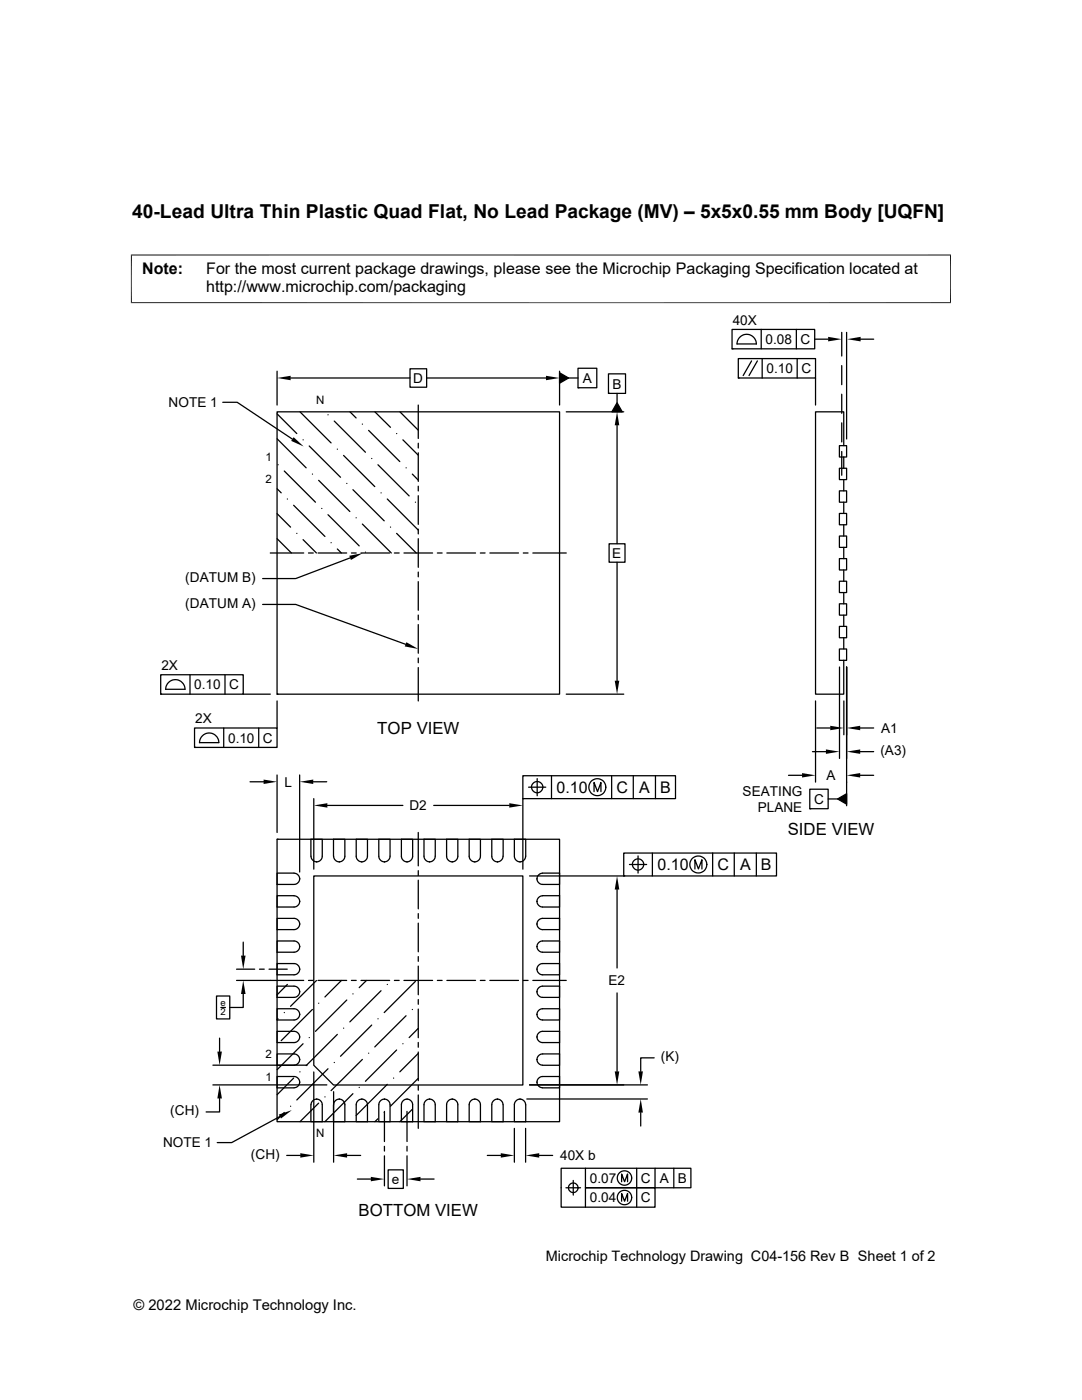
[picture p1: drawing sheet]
<svg xmlns="http://www.w3.org/2000/svg" width="216mm" height="279mm" viewBox="0 0 216 279" stroke-linecap="round" stroke-linejoin="round" font-family="sans-serif">
<g fill="none" stroke="#000" stroke-width=".25">
<path d="M55.3 74.1v6.7M58 75.4h23.8M81.8 73.6h3.3v3.7h-3.3zM85.1 75.4h23.8M111.7 74.4l1.8 1-1.8 1.1zM111.7 74.1v6.7M113.5 75.4h1.8M115.3 73.5h3.8v3.9h-3.8zM115.3 77.4h.1M121.4 74.6h3.4v3.9h-3.4zM121.4 78.5h.1M123.1 78.5v1.9"/>
<path d="M146.1 65.7h16.5v3.9h-16.5zM146.1 69.6h.1M147.3 71.6h15.4v3.8h-15.4zM147.3 75.4h.1M150 72l-1.7 3M150.9 68.6a1.93 1.93 0 0 0-1.9-1.9 1.93 1.93 0 0 0-1.9 1.9h3.8M151.1 72l-1.6 3M151.9 65.7v3.9M152.1 71.6v3.8M158.9 65.7v3.9M159.1 71.6v3.8M162.6 67.7h2.6"/>
<path d="M162.7 75.4v5.4M168 66.3v4.8M168 73v3.8M168 78.7v3.8M168.9 66.3v21.3M171.6 67.7h2.7M44.4 80.3h2.9l11 7.3M55.3 82.2h56.4v56.3h-56.4zM55.3 97.5l.8 .9M55.3 87.6l5.8 5.8M55.3 82.6l3.9 3.9M55.5 92.8h.1"/>
<path d="M56.7 94l6.2 6.2M57.3 99.6h.1M59.9 82.2l6.2 6.2M60.5 87.8h.1M61.7 89l6.2 6.2M62.3 94.6h.1M63.6 95.9l6.2 6.2M65.4 82.8h.1M66.7 84l6.2 6.3M67.3 89.6h.1M68.6 90.9l6.2 6.2M69.2 96.5h.1"/>
<path d="M69.8 82.2l1.3 1.2M70.4 97.7l6.3 6.2M72.3 84.6h.1M73.6 85.9l6.2 6.2M74.2 91.5h.1M74.8 82.2l3.1 3.1M75.4 92.8l6.2 6.2M76 98.4h.1M77.3 99.6l6.2 6.2M79.1 86.5h.1M79.8 82.2l3.7 3.7M80.4 87.8l3.1 3"/>
<path d="M81 93.4h.1M82.3 94.6l1.2 1.2M83.5 80.8v6.7M83.5 88.5v.9M83.5 90.4v5.7M83.5 97v1M83.5 98.9v5.7M113 82.2h11.5M123.1 80.4l1.1 1.8h-2.1zM123.1 84.9v23.6M167.5 98h1.4v2.2h-1.4zM167.5 93.5h1.4v2.2h-1.4z"/>
<path d="M167.5 88.9h1.4v2.3h-1.4zM168 84.4v3.8M168 90.1v4.7M168.4 88.9v-6.7h-5.7v56.3h5.7v-6.7M168.4 91.2v2.3M168.4 95.7v2.3M53.9 110.4h6.7M55.3 107.5l2.8 2.9M55.3 102.5l2.7 2.7M58.6 100.8l6.2 6.3M59.2 106.4h.1M60.5 107.7l2.6 2.7"/>
<path d="M61.6 110.4h.9M63.5 110.4h5.7M64.2 101.5h.1M65.4 102.7l6.3 6.2M66.1 108.3h.1M67.3 109.6l.8 .8M69.9 111.3l-10.9 4.2h-6.6M70.1 110.4h1M71.1 103.3h.1M72 110.4h5.7M72.3 104.6l5.8 5.8M72.9 110.2h.1"/>
<path d="M77.9 105.2h.1M78.7 110.4h1M79.1 106.4l4 4M80.6 110.4h5.7M82.9 100.2h.1M83.5 105.6v1M83.5 107.5v5.7M83.5 114.2v.9M83.5 116.1v5.7M87.3 110.4h.9M89.2 110.4h5.7M95.8 110.4h1"/>
<path d="M97.7 110.4h5.8M104.4 110.4h1M106.3 110.4h6.7M121.5 108.5h3.2v3.7h-3.2zM123.1 112.2v23.6M167.5 116h1.4v2.3h-1.4zM167.5 111.5h1.4v2.2h-1.4zM167.5 107h1.4v2.2h-1.4zM167.5 102.5h1.4v2.2h-1.4zM168.4 100.2v2.3M168.4 104.7v2.3M168.4 109.2v2.3"/>
<path d="M168.4 113.7v2.3M168.4 118.3v2.2M32.1 134.7h16.4v3.8h-16.4zM32.1 138.5h.1M33 137.6h3.9a1.93 1.93 0 0 0-1.9-2 1.93 1.93 0 0 0-1.9 2M37.9 134.7v3.8M44.9 134.7v3.8M48.5 138.5h5.4M52.4 120.6h6.6l21.9 8M55.3 138.5h.1M55.3 139.9v5.4M83.5 122.7v1"/>
<path d="M83.5 124.7v5.7M83.5 131.3v1M83.5 133.2v6.7M113 138.5h11.5M162.7 139.9v16.2M167.5 129.5h1.4v2.3h-1.4zM167.5 125h1.4v2.3h-1.4zM167.5 120.5h1.4v2.3h-1.4zM167.5 133.1v18.3M168.4 122.8v2.2M168.4 127.3v2.2M168.4 139.9v6.7"/>
<path d="M168.9 133.1v27.7M38.8 145.3h16.5v3.9h-16.5zM38.8 149.2h.1M40.4 146.9a1.91 1.91 0 0 1 2.1-.5 1.91 1.91 0 0 1 1.2 1.8h-3.9l.1-.6zM44.6 145.3v3.9M49.9 156h2.7M51.6 145.3v3.9M55.3 154.7v11.4M59.8 154.7v19.3M62.5 156h2.7M62.6 159.4v14.1M104.3 154.8h30.5v4.6h-30.5z"/>
<path d="M104.3 159.4h.1M104.3 159.4v14.1M105.5 157.1h3.4M107.2 155.4v3.4M108.3 157.1a1.13 1.13 0 0 1-1.6 1 1.13 1.13 0 0 1-.3-1.9 1.13 1.13 0 0 1 1.8 .5l.1 .4M110 154.8v4.6M118.5 158v-1.8l.7 1.8 .7-1.8v1.8M122 154.8v4.6M126.4 154.8v4.6M130.8 154.8v4.6M157.3 154.7h2.7M161.6 157.5h3.6v3.9h-3.6z"/>
<path d="M162.1 150h2.7M163 145.3h2.7M165.2 159.4h1.9M167.1 159.4l1.8-1v2.1zM171.6 150h2.7M171.6 145.3h2.7M171.6 154.7h2.7M55.3 174.2h3.4a1.13 1.13 0 0 1 1.1 1.2 1.13 1.13 0 0 1-1.1 1.1h-3.4zM55.3 167.5h56.4v56.4h-56.4zM55.3 167.5h.1M58.7 178.8a1.16 1.16 0 0 1 1.1 1.1M58.7 178.8h-3.4v2.2h3.4a1.16 1.16 0 0 0 1.1-1.1"/>
<path d="M59.8 179.9h.1M59.8 175.4h.1M62 167.5h2.3v3.4a1.12 1.12 0 0 1-1.1 1.1 1.12 1.12 0 0 1-1.1-1.1zM62.6 174.8h41.7v41.7h-37.8l-3.9-3.9zM63.2 172h.1M65.3 160.7h15.1M66.5 167.5h2.3v3.4a1.12 1.12 0 0 1-1.1 1.1 1.12 1.12 0 0 1-1.1-1.1zM67.7 172h.1M71.1 167.5h2.2v3.4a1.12 1.12 0 0 1-1.1 1.1 1.12 1.12 0 0 1-1.1-1.1zM72.2 172h.1M75.6 167.5h2.2v3.4a1.12 1.12 0 0 1-1.1 1.1 1.12 1.12 0 0 1-1.1-1.1zM76.7 172h.1"/>
<path d="M80.1 167.5h2.2v3.4a1.12 1.12 0 0 1-1.1 1.1 1.12 1.12 0 0 1-1.1-1.1zM81.2 172h.1M83.5 166.1v6.7M83.5 173.8v.9M83.5 175.7v5.7M84.6 167.5h2.2v3.4a1.12 1.12 0 0 1-1.1 1.1 1.12 1.12 0 0 1-1.1-1.1zM85.7 172h.1M86.6 160.7h15M89.1 167.5h2.3v3.4a1.12 1.12 0 0 1-1.2 1.1 1.12 1.12 0 0 1-1.1-1.1zM90.2 172h.1M93.6 167.5h2.3v3.4a1.12 1.12 0 0 1-1.2 1.1 1.12 1.12 0 0 1-1.1-1.1zM94.7 172h.1"/>
<path d="M99.3 172h.1M100.4 170.9a1.16 1.16 0 0 1-1.1 1.1M100.4 170.9v-3.4h-2.3v3.4a1.16 1.16 0 0 0 1.2 1.1M103.8 172h.1M104.9 170.9a1.16 1.16 0 0 1-1.1 1.1M104.9 170.9v-3.4h-2.3v3.4a1.16 1.16 0 0 0 1.2 1.1M105.7 174.8h18.8M107.1 179.9h.1M107.1 175.4h.1M107.5 174.6l.8-.3 3.4-.1v2.3h-3.4a1.11 1.11 0 0 1-1.1-.7 1.11 1.11 0 0 1 .3-1.2zM108.3 178.8a1.16 1.16 0 0 0-1.2 1.1M108.3 178.8h3.4v2.2h-3.4a1.16 1.16 0 0 1-1.2-1.1"/>
<path d="M123.1 177.5v15.7M124.5 170.2h30.4v4.6h-30.4zM124.5 174.8h.1M125.6 172.5h3.4M126.2 172.5a1.14 1.14 0 0 1 1.5-1.1 1.14 1.14 0 0 1 .5 1.8 1.14 1.14 0 0 1-1.9-.2l-.1-.5M127.3 170.8v3.4M130.2 170.2v4.6M138.7 173.4v-1.8l.7 1.8 .7-1.8v1.8M142.2 170.2v4.6M146.5 170.2v4.6M150.9 170.2v4.6M161.6 161.4h.1"/>
<path d="M43.2 198.8h2.6v4.5h-2.6zM47.2 193.4h3.6M47.2 195.7h13.4M48.5 198.4v2.7h-2.7M48.5 188v2.7M51.8 193.4h.9M53.7 193.4h3.6M55.3 183.3h3.4a1.12 1.12 0 0 1 1.1 1.1 1.12 1.12 0 0 1-1.1 1.1h-3.4zM55.3 187.8h3.4a1.12 1.12 0 0 1 1.1 1.1 1.12 1.12 0 0 1-1.1 1.1h-3.4zM55.3 192.3h3.4a1.12 1.12 0 0 1 1.1 1.1 1.12 1.12 0 0 1-1.1 1.1h-3.4zM55.3 196.8h3.4a1.12 1.12 0 0 1 1.1 1.1 1.12 1.12 0 0 1-1.1 1.2h-3.4zM57.3 196.5l-2 2"/>
<path d="M59.8 197.9h.1M59.8 193.4h.1M59.8 188.9h.1M59.8 184.4h.1M61.6 195.7h.9M63.1 195.7l-5.1 5.1M63.5 195.7h5.7M68.1 195.7l-3.3 3.3M69.2 199.6l-6.3 6.2M70.1 195.7h1M70.4 198.4h.1M72 195.7h5.7"/>
<path d="M73.1 195.7l-1.4 1.4M76 197.7l-6.2 6.2M77.3 196.5h.1M78.7 195.7h1M80.6 195.7h5.7M82.9 195.9l-6.2 6.2M83.5 182.3v1M83.5 184.2v5.7M83.5 190.9v1M83.5 192.8v5.7M83.5 199.5v.9M87.3 195.7h.9"/>
<path d="M89.2 195.7h5.7M95.8 195.7h1M97.7 195.7h5.8M104.4 195.7h1M106.3 195.7h6.7M107.1 197.9h.1M107.1 193.4h.1M107.1 188.9h.1M107.1 184.4h.1M107.5 197.1l.8-.3h3.4v2.3h-3.4a1.11 1.11 0 0 1-1.1-.7 1.11 1.11 0 0 1 .3-1.3zM107.5 192.6l.8-.3h3.4v2.2h-3.4a1.11 1.11 0 0 1-1.1-.6 1.11 1.11 0 0 1 .3-1.3zM107.5 188.1l.8-.3h3.4v2.2h-3.4a1.11 1.11 0 0 1-1.1-.7 1.11 1.11 0 0 1 .3-1.2z"/>
<path d="M107.5 183.6l.8-.3h3.4v2.2h-3.4a1.11 1.11 0 0 1-1.1-.7 1.11 1.11 0 0 1 .3-1.2zM123.1 198.2v15.6M42.5 212.6h18.8M42.5 216.5h22.7M43.8 219.2v2.7h-2.7M43.8 207.2v2.7M44.1 201.1h.9M55.3 201.3h3.4a1.12 1.12 0 0 1 1.1 1.1 1.12 1.12 0 0 1-1.1 1.2h-3.4zM55.3 205.8h3.4a1.12 1.12 0 0 1 1.1 1.1 1.12 1.12 0 0 1-1.1 1.2h-3.4zM55.3 214.8h3.4a1.12 1.12 0 0 1 1.1 1.2 1.12 1.12 0 0 1-1.1 1.1h-3.4zM55.5 203.3l-.2 .2M56.7 202.1h.1"/>
<path d="M58.6 215.2l-3.3 3.3M59.8 211.5a1.16 1.16 0 0 0-1.1-1.2h-3.4v2.3h3.4M59.8 216h.1M59.8 211.5h.1M59.8 206.9h.1M59.8 202.4h.1M59.8 211.5a1.16 1.16 0 0 1-1.1 1.1M59.8 213.9h.1M60.5 208.3l-5.2 5.2M61.7 207.1h.1M62.3 201.5l-6.2 6.2M62.4 219.7a1.11 1.11 0 0 1 1.2-.3 1.11 1.11 0 0 1 .7 1.1v3.4h-2.3v-3.4z"/>
<path d="M62.6 213.9v18M63.2 219.4h.1M63.6 200.2h.1M64.8 218.9h.1M65.4 213.3l-6.2 6.2M66.6 217.9v14M66.7 212h.1M66.9 219.7a1.11 1.11 0 0 1 1.2-.3 1.11 1.11 0 0 1 .7 1.1v3.4h-2.3v-3.4zM67.3 206.4l-6.2 6.3M67.7 219.4h.1M68.6 205.2h.1M70.4 218.3l-5.6 5.6"/>
<path d="M71.4 219.7a1.11 1.11 0 0 1 1.2-.3 1.11 1.11 0 0 1 .7 1.1v3.4h-2.2v-3.4zM71.7 217h.1M72.2 219.4h.1M72.3 211.4l-6.2 6.3M73.6 210.2h.1M74.2 204.6l-6.3 6.2M75.4 203.3h.1M75.9 219.7a1.11 1.11 0 0 1 1.2-.3 1.11 1.11 0 0 1 .7 1.1v3.4h-2.2v-3.4zM76.7 219.4h.1M77.3 216.4l-6.2 6.2M78.5 215.2h.1M79.1 209.6l-6.2 6.2"/>
<path d="M80.4 208.3h.1M80.4 219.7a1.11 1.11 0 0 1 1.2-.3 1.11 1.11 0 0 1 .7 1.1v3.4h-2.2v-3.4zM81 202.7l-6.2 6.2M81.2 219.4h.1M82.3 201.5h.1M83.5 215.2l-5.6 5.6M83.5 205.2l-1.9 1.9M83.5 210.2l-3.7 3.7M83.5 201.4v5.7M83.5 208v1M83.5 210v5.7M83.5 216.6v1"/>
<path d="M83.5 218.5v6.7M84.9 219.7a1.11 1.11 0 0 1 1.3-.3 1.11 1.11 0 0 1 .6 1.1v3.4h-2.2v-3.4zM85.7 219.4h.1M89.5 219.7a1.11 1.11 0 0 1 1.2-.3 1.11 1.11 0 0 1 .7 1.1v3.4h-2.3v-3.4zM90.2 219.4h.1M94 219.7a1.11 1.11 0 0 1 1.2-.3 1.11 1.11 0 0 1 .7 1.1v3.4h-2.3v-3.4zM94.7 219.4h.1M99.3 219.4a1.16 1.16 0 0 1 1.1 1.1M99.3 219.4a1.16 1.16 0 0 0-1.2 1.1v3.4h2.3v-3.4M99.3 219.4h.1M103.8 219.4a1.16 1.16 0 0 1 1.1 1.1M103.8 219.4a1.16 1.16 0 0 0-1.2 1.1v3.4h2.3v-3.4"/>
<path d="M103.8 219.4h.1M105.1 219.3h24.1M105.7 216.5h23.5M107.1 211.5a1.16 1.16 0 0 1 1.2-1.2h3.4v2.3h-3.4M107.1 211.5a1.16 1.16 0 0 0 1.2 1.1M107.1 216h.1M107.1 211.5h.1M107.1 206.9h.1M107.1 202.4h.1M107.5 215.2l.8-.4h3.4v2.3h-3.4a1.13 1.13 0 0 1-1.1-.7 1.13 1.13 0 0 1 .3-1.2zM107.5 206.2l.8-.4h3.4v2.3h-3.4a1.11 1.11 0 0 1-1.1-.7 1.11 1.11 0 0 1 .3-1.2zM107.5 201.7l.8-.4h3.4v2.3h-3.4a1.11 1.11 0 0 1-1.1-.7 1.11 1.11 0 0 1 .3-1.2z"/>
<path d="M130.5 211.1h-2.7v2.7M55.9 222.8l-9.7 5.2h-2.9M56.7 222l-1.4 1.5M57.2 230.6h2.7M58 220.8h.1M63.6 220.2l-3.7 3.7M69.3 230.6h2.7M71.3 235.3h2.7M75.4 223.3l-.6 .6M76.7 222h.1M76.7 221.8v6M76.7 228.8v.9"/>
<path d="M76.7 230.7v6M77.4 233.5h3.1v3.7h-3.1zM81.2 221.8v6M81.2 228.8v.9M81.2 230.7v6M82.3 221.4l-2.5 2.5M83.9 235.3h2.7M97.2 230.6h2.7M102.6 225.2v6.7M104.9 225.2v6.7M107.6 230.6h2.7M112.9 237h2.9"/>
<path d="M114.4 235.6v2.9M116.8 233.2v3.8h13.9v3.9h-18.7v-7.7h25.9v3.8h-21.1v3.9M124 235.8v-1.5l.6 1.5 .6-1.5v1.5M124 239.7v-1.5l.6 1.5 .6-1.5v1.5M127 233.2v7.7M127.8 222v2.7M130.7 233.2v3.8M134.5 233.2v3.8"/>
<circle cx="119.2" cy="157.1" r="1.69"/>
<circle cx="139.3" cy="172.5" r="1.69"/>
<circle cx="114.4" cy="237" r=".96"/>
<circle cx="124.6" cy="239" r="1.44"/>
<circle cx="124.6" cy="235.1" r="1.44"/>
</g>
<g fill="#000">
<path d="M55.3 75.4l2.7-.4v.9zM108.9 75l2.8 .4-2.8 .5zM111.7 74.4l1.8 1-1.8 1.1zM165.2 67.2l2.8 .5-2.8 .4zM169 67.7l2.7-.5v.9zM58.6 87.2l2 1.9-2.5-1.1zM123.1 82.2l.5 2.7h-.9zM123.1 80.4l1.1 1.8h-2.1zM69.7 110.9l2.7-.5-2.4 1.4zM81.1 128.2l2.4 1.3-2.7-.5zM122.7 135.8h.9l-.5 2.7zM52.6 155.6l2.7 .4-2.7 .5z"/>
<path d="M59.8 156l2.7-.4v.9zM160 154.3l2.7 .4-2.7 .5zM164.8 149.6l2.7 .4-2.7 .5zM165.7 144.8l2.7 .5-2.7 .4zM167.1 159.4l1.8-1v2.1zM168.9 145.3l2.7-.5v.9zM168.9 150l2.7-.4v.9zM168.9 154.7l2.7-.4v.9zM62.6 160.7l2.7-.4v.9zM101.6 160.3l2.7 .4-2.7 .5zM123.1 174.8l.5 2.7h-.9zM48.1 190.7h.9l-.5 2.7z"/>
<path d="M48.5 195.7l.5 2.7h-.9zM43.4 209.9h.9l-.5 2.7zM43.8 216.5l.5 2.7h-.9zM122.7 213.8h.9l-.5 2.7zM127.4 213.8h.9l-.5 2.7zM55.6 222.4l2.6-.8-2.1 1.6zM59.9 230.1l2.7 .5-2.7 .4zM66.6 230.6l2.7-.5v.9zM74 234.9l2.7 .4-2.7 .5zM81.2 235.3l2.7-.4v.9zM99.9 230.1l2.7 .5-2.7 .4zM104.9 230.6l2.7-.5v.9z"/>
<path d="M127.8 219.3l.5 2.7h-.9z"/>
</g>
<path d="M26.1 50.9h163.7M26.2 50.8v9.7M189.7 50.8v9.7M26.1 60.4h163.7" fill="none" stroke="#000" stroke-width=".2"/>
<text font-size="3.8" x="26.4" y="43.5">40-Lead Ultra Thin Plastic Quad Flat, No Lead Package (MV) – 5x5x0.55 mm Body [UQFN]</text>
<g font-size="3.3">
<text x="75.3" y="146.5">TOP VIEW</text>
<text x="157.2" y="166.7">SIDE VIEW</text>
<text x="71.6" y="242.6">BOTTOM VIEW</text>
</g>
<g font-size="3.2">
<text x="28.4" y="54.7">Note:</text>
<text x="41.1" y="58.3">http://www.microchip.com/packaging</text>
<text x="41.1" y="54.7">For the most current package drawings, please see the Microchip Packaging Specification located at</text>
<text x="111" y="158.2">0.10</text>
<text x="123" y="158.2">C</text>
<text x="127.5" y="158.2">A</text>
<text x="131.7" y="158.2">B</text>
<text x="131.2" y="173.7">0.10</text>
<text x="143.2" y="173.7">C</text>
<text x="147.7" y="173.7">A</text>
<text x="151.8" y="173.7">B</text>
</g>
<g font-size="2.9">
<text x="108.9" y="251.7">Microchip Technology Drawing C04-156 Rev B Sheet 1 of 2</text>
<text x="26.6" y="261.3">© 2022 Microchip Technology Inc.</text>
</g>
<g font-size="2.7">
<text x="146.2" y="64.8">40X</text>
<text x="152.8" y="68.6">0.08</text>
<text x="159.7" y="68.6">C</text>
<text x="82.5" y="76.4">D</text>
<text x="116.3" y="76.4">A</text>
<text x="122.2" y="77.5">B</text>
<text x="153" y="74.5">0.10</text>
<text x="159.9" y="74.5">C</text>
<text x="33.6" y="81.2">NOTE 1</text>
<text x="122.2" y="111.3">E</text>
<text x="37" y="116.1">(DATUM B)</text>
<text x="37" y="121.3">(DATUM A)</text>
<text x="32.2" y="133.7">2X</text>
<text x="38.8" y="137.6">0.10</text>
<text x="45.7" y="137.6">C</text>
<text x="38.9" y="144.3">2X</text>
<text x="45.5" y="148.2">0.10</text>
<text x="52.5" y="148.2">C</text>
<text x="175.9" y="146.3">A1</text>
<text x="164.9" y="155.7">A</text>
<text x="175.7" y="150.7">(A3)</text>
<text x="56.7" y="157">L</text>
<text x="81.7" y="161.7">D2</text>
<text x="148.2" y="158.8">SEATING</text>
<text x="162.4" y="160.4">C</text>
<text x="151.2" y="162.1">PLANE</text>
<text x="121.4" y="196.6">E2</text>
<text x="131.9" y="211.8">(K)</text>
<text x="34" y="222.6">(CH)</text>
<text x="32.5" y="229">NOTE 1</text>
<text x="50.1" y="231.3">(CH)</text>
<text x="111.8" y="231.5">40X b</text>
<text x="78.2" y="236.3">e</text>
<text x="117.7" y="236.1">0.07</text>
<text x="117.7" y="239.9">0.04</text>
<text x="127.9" y="236.1">C</text>
<text x="127.9" y="239.9">C</text>
<text x="131.7" y="236.1">A</text>
<text x="135.2" y="236.1">B</text>
</g>
<g font-size="2.3">
<text x="63.1" y="80.7">N</text>
<text x="53" y="91.9">1</text>
<text x="53" y="96.4">2</text>
<text x="53" y="215.8">1</text>
<text x="53" y="211.2">2</text>
<text x="63.1" y="227">N</text>
</g>
<g font-size="1.9">
<text x="44" y="200.8">e</text>
<text x="44" y="202.6">2</text>
</g>
</svg>
